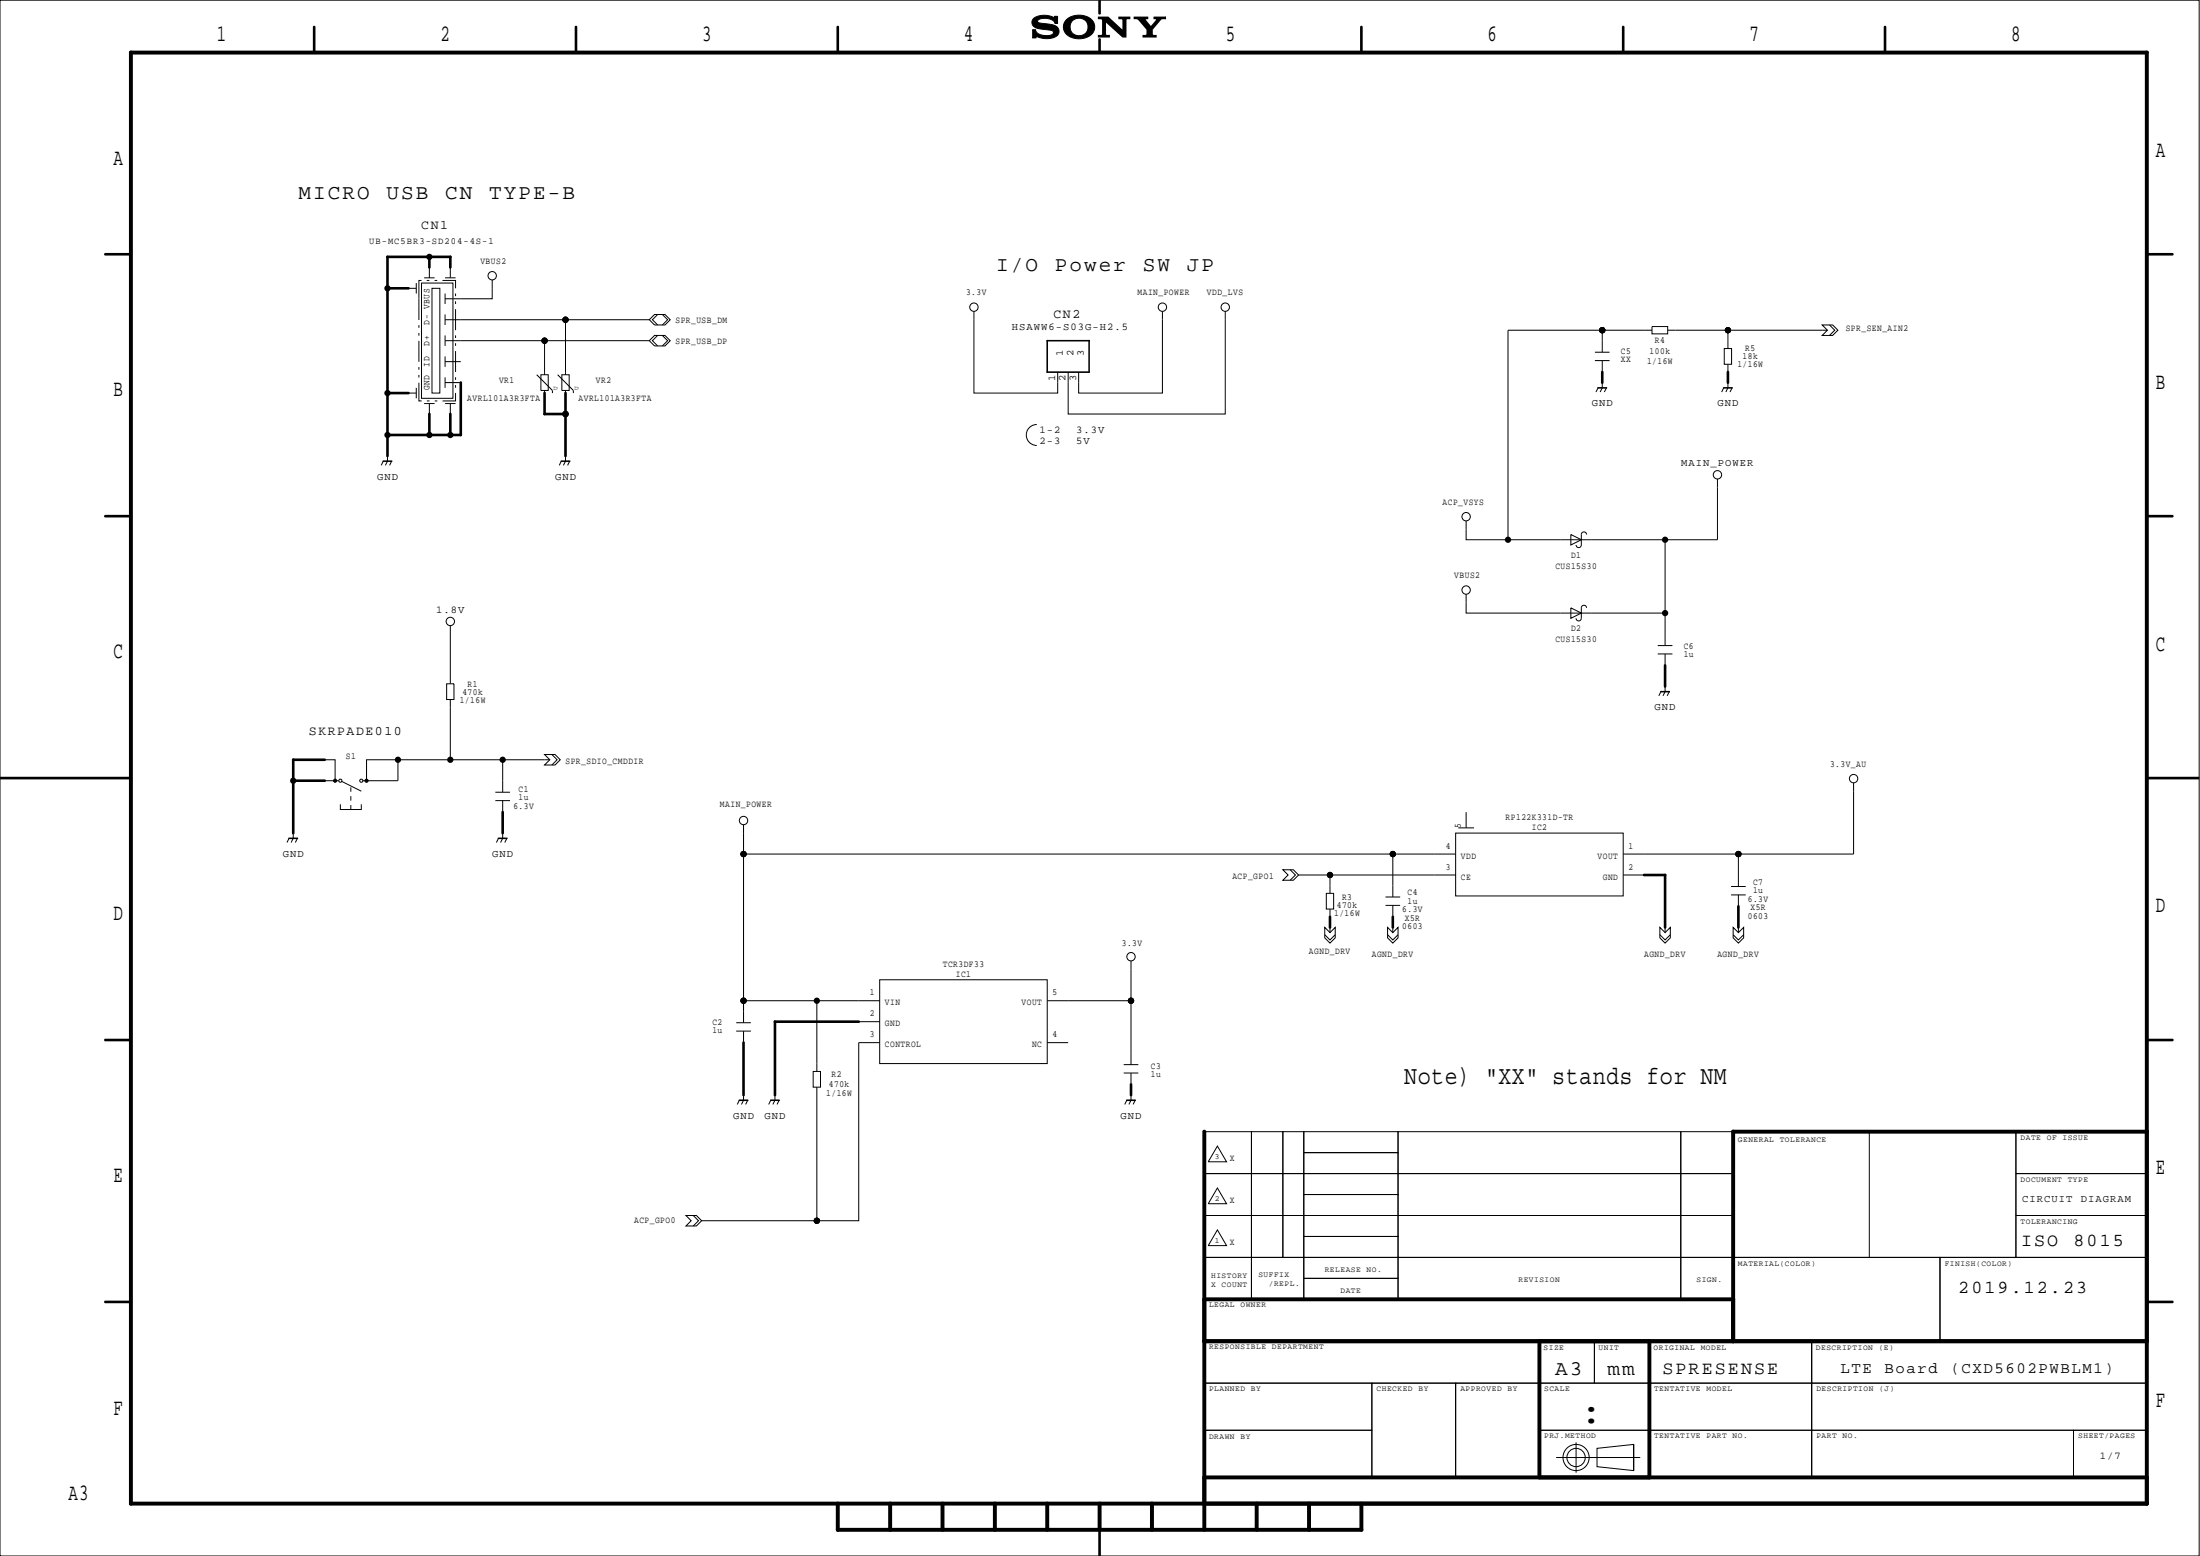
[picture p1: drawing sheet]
<svg xmlns="http://www.w3.org/2000/svg" width="420mm" height="297mm" viewBox="0 0 420 297" stroke-linecap="round" stroke-linejoin="round" font-family="sans-serif">
<g fill="none" stroke="#000" stroke-width=".19">
<path d="M0 0h420v297h-420zM197.4 3.5a4.3 4.3 0 0 1 4-.2v-.2h.6v1.4l-.5-.1a2.39 2.39 0 0 0-3-.7 .36 .36 0 0 0-.3 .4 .36 .36 0 0 0 .4 .3l.7 .1a4.2 4.2 0 0 1 2.7 .7 1.26 1.26 0 0 1 .1 1.4 1.26 1.26 0 0 1-1.2 .7 5.3 5.3 0 0 1-3.1-.3v.2h-.6v-1.5h.6a1.55 1.55 0 0 0 1.8 1.1 1.42 1.42 0 0 0 1.6-.5v-.2a3 3 0 0 0-2.1-.5l-1-.2a1.12 1.12 0 0 1-.9-.7 1.12 1.12 0 0 1 .2-1.2zM197.8 7v.2M201.4 3.1v.2M203.7 3.7l.8-.5 1-.3h1.1l1 .3 .7 .4 .6 .7 .2 .8-.2 .8-.6 .8-1.1 .6-1.4 .1-1.3-.3-.9-.6-.5-.9 .1-1zM222.6 3.2v.5M78 55h1.5M79.5 54v2M80 57.1v4M80.5 53.5h-.5v3.5M80.5 54h6v22h-6zM81 53h2"/>
<path d="M81.5 53.5h.5M82 51v2M82.5 55h1.5v20h-1.5zM83 53.5h.5M84.5 53.5h2.5v1.5M85 53h2M85 56v2M86 51v2M87 56v.5M87 57.5v.5M87 59v4M94 53.4v3.6h-9"/>
<path d="M186 59.4v15.6h16v-4M222 59.4v15.6h-16v-4M234 59.4v19.6h-30v-8M78 75h1.5M79.5 74v2M80 73.1v3.4h.5M80 62.1v.5M80 63.6v.5M80 65.1v4M80 70.1v.5M80 71.6v.5M81 77h2"/>
<path d="M81.5 76.5h.5M82 77v2M83 76.5h.5M85 73h3M85 69h3M85 65h39M85 61h39M85 77h2M85 60v2M85 64v2M85 68v2M85 72v2"/>
<path d="M86 77v2M87 75v1.5h-2.5M87 64v.5M87 65.5v.5M87 67v4M87 72v.5M87 73.5v.5M102.5 71.5l3 3v.5M103.3 71.5h1.4v3h-1.4zM104 65v6.5M104 74.5v.5M106.5 71.5l3 3v.5"/>
<path d="M107.3 71.5h1.4v3h-1.4zM108 61v10.5M108 74.5v.5M124 65l1-1h2l1 1-1 1h-2zM124 61l1-1h2l1 1-1 1h-2zM125.6 64l-1 1 1 1M125.6 60l-1 1 1 1M126.5 64l1 1-1 1M126.5 60l1 1-1 1M304.6 68.8h2.8M304.6 67.2h2.8M305.2 74l-.4 .8"/>
<path d="M306 73v1l-.4 .8M306 63v4.2M306 68.8v2.2M306.8 74l-.4 .8M315.5 63h-27.5v40M315.5 62.3h3v1.4h-3zM318.5 63h30.5M329.2 74l-.4 .8M329.3 66.5h1.4v3h-1.4zM330 73v1l-.4 .8M330 63v3.5M330 69.5v1.5"/>
<path d="M330.8 74l-.4 .8M348 62h2l1 1-1 1h-2l1-1zM349.4 62l1 1-1 1M73.2 88l-.4 .8M74 87v1l-.4 .8M74.8 88l-.4 .8M107.2 88l-.4 .8M108 87v1l-.4 .8M108.8 88l-.4 .8M198 81a2 2 0 0 0-2 2 2 2 0 0 0 2 2M328 91.4v11.6h-48v-3.6M86 119.4v11.1"/>
<path d="M280 113.4v3.6h38v6.2M300 116l2 1-2 1zM300 102l2 1-2 1zM303 116a.5 .5 0 0 0-.5-.5 .5 .5 0 0 0-.5 .5v2a.5 .5 0 0 1-.5 .5 .5 .5 0 0 1-.5-.5M303 102a.5 .5 0 0 0-.5-.5 .5 .5 0 0 0-.5 .5v2a.5 .5 0 0 1-.5 .5 .5 .5 0 0 1-.5-.5M318 103v14M85.3 130.5h1.4v3h-1.4zM86 133.5v11.5h19M316.6 123.2h2.8M316.6 124.8h2.8M317.2 132l-.4 .8M318 131v1l-.4 .8"/>
<path d="M318 124.8v2.2M318.8 132l-.4 .8M56 159v1l-.4 .8M62 145h2v4M62 149h2.7M65 153.5v1h4v-1M65.3 149.2l3.7 1.8M67 150.3v.8M67 152v.8M67 153.7v.8M76 145v4h-6.7M86 145h-16v4"/>
<path d="M94.6 151.2h2.8M94.6 152.8h2.8M96 159v1l-.4 .8M96 145v6.2M96 152.8v2.2M104 144h2l1 1-1 1h-2l1-1zM105.4 144l1 1-1 1M142 157.4v37.8M278 159h32v12h-32zM278.5 158h3M280 155v3M354 149.4v13.6h-44"/>
<path d="M55.2 160l-.4 .8M56.8 160l-.4 .8M95.2 160l-.4 .8M96.8 160l-.4 .8M142 163h136M245 166h2l1 1-1 1h-2l1-1zM246.4 166l1 1-1 1M248 167h30M253 178.4l1 1 1-1M253 177l1 1 1-1v2l-1 1-1-1zM253.3 170.5h1.4v3h-1.4zM254 167v3.5"/>
<path d="M254 173.5v1.5M254 177v1M264.6 172.8h2.8M264.6 171.2h2.8M265 177l1 1 1-1v2l-1 1-1-1zM265 178.4l1 1 1-1M266 163v8.2M266 172.8v2.2M266 177v1M310 167h4M317 177l1 1 1-1v2l-1 1-1-1zM317 178.4l1 1 1-1"/>
<path d="M318 177v1M330.6 169.2h2.8M330.6 170.8h2.8M331 177l1 1 1-1v2l-1 1-1-1zM331 178.4l1 1 1-1M332 163v6.2M332 170.8v2.2M332 177v1M140.6 196.8h2.8M140.6 195.2h2.8M142 196.8v2.2M142 191h26"/>
<path d="M156 191v13.5M164 195h4M168 199h-4v34h-8M168 187h32v16h-32zM200 199h4M200 191h16M216 183.4v19.8M141.2 210l-.4 .8M142 209v1l-.4 .8M142.8 210l-.4 .8M147.2 210l-.4 .8M148 209v1l-.4 .8"/>
<path d="M148.8 210l-.4 .8M155.3 204.5h1.4v3h-1.4zM156 207.5v25.5M214.6 204.8h2.8M214.6 203.2h2.8M215.2 210l-.4 .8M216 209v1l-.4 .8M216 204.8v2.2M216.8 210l-.4 .8M230 216h9v8h-9zM232.5 218.8l1.8 3h-3.5zM239 216h6v8h-6z"/>
<path d="M245 216h4v8h-4zM249 216h18v4h-18zM267 216h54v8h-54zM321 216h10v8h-10zM331 216h54v24h-54zM357 216v24M385 216h25v8h-25zM131 232h2l1 1-1 1h-2l1-1zM132.4 232l1 1-1 1M134 233h22M230 224h9v8h-9zM230 232h9v8h-9z"/>
<path d="M232.5 234.8l1.8 3h-3.5zM232.5 226.8l1.8 3h-3.5zM239 224h6v8h-6zM239 232h6v8h-6zM245 224h4v8h-4zM245 232h4v8h-4zM249 220h18v4h-18zM249 228h18v4h-18zM249 224h18v4h-18zM249 236h18v4h-18zM249 232h18v4h-18zM267 224h54v8h-54z"/>
<path d="M267 232h54v8h-54zM321 224h10v8h-10zM321 232h10v8h-10zM385 224h25v8h-25zM385 232h25v8h-25zM230 240h9v8h-9zM230 256h64v8h-64zM239 240h10v8h-10zM249 240h18v4h-18zM249 244h18v4h-18zM267 240h54v8h-54zM294 256h10.5v8h-10.5z"/>
<path d="M304.5 256h10.5v8h-10.5zM315 256h31v8h-31zM321 240h10v8h-10zM331 240h39.5v16h-39.5zM346 256h64v8h-64zM370.5 240h39.5v16h-39.5zM230 264h32v9h-32zM230 273h32v9h-32zM262 264h16v18h-16zM278 264h16v18h-16zM294 264h21v9h-21zM294 273h21v9h-21z"/>
<path d="M297.2 278.2h16.1M301 275.3v5.8M312 275.7v5l-7-.7v-3.5l7-.8v5M315 264h31v9h-31zM315 273h31v9h-31zM346 273h50v9h-50zM346 264h64v9h-64zM396 273h14v9h-14z"/>
<circle cx="206.1" cy="5.1" r="1.71"/>
<circle cx="94" cy="52.6" r=".8"/>
<circle cx="186" cy="58.6" r=".8"/>
<circle cx="222" cy="58.6" r=".8"/>
<circle cx="234" cy="58.6" r=".8"/>
<circle cx="280" cy="98.6" r=".8"/>
<circle cx="328" cy="90.6" r=".8"/>
<circle cx="86" cy="118.6" r=".8"/>
<circle cx="280" cy="112.6" r=".8"/>
<circle cx="64" cy="149" r=".3"/>
<circle cx="65" cy="149" r=".3"/>
<circle cx="69" cy="149" r=".3"/>
<circle cx="70" cy="149" r=".3"/>
<circle cx="142" cy="156.6" r=".8"/>
<circle cx="354" cy="148.6" r=".8"/>
<circle cx="216" cy="182.6" r=".8"/>
<circle cx="301" cy="278.2" r="1.75"/>
<circle cx="301" cy="278.2" r="2.5"/>
</g>
<g fill="#000">
<path d="M24.7 9.9a.37 .37 0 0 1 .4-.2 .37 .37 0 0 1 .3 .3v277a.37 .37 0 0 1-.4 .4 .37 .37 0 0 1-.4-.4zM24.8 9.7h385.2a.37 .37 0 0 1 .4 .3 .37 .37 0 0 1-.4 .4h-385a.37 .37 0 0 1-.4-.3 .37 .37 0 0 1 .2-.4zM59.8 5l.2-.1 .3 .3v4.8l-.3 .3-.2-.3zM109.8 5l.2-.1 .3 .3v4.8l-.3 .3-.2-.3zM159.8 5l.2-.1 .3 .3v4.8l-.3 .3-.2-.3zM159.9 5l.3 .2v4.8l-.2 .2-.1-.2zM197.4 3.5a4.3 4.3 0 0 1 4-.2v-.2h.6v1.4l-.5-.1a2.39 2.39 0 0 0-3-.7 .36 .36 0 0 0-.3 .4 .36 .36 0 0 0 .4 .3l.7 .1a4.2 4.2 0 0 1 2.7 .7 1.26 1.26 0 0 1 .1 1.4 1.26 1.26 0 0 1-1.2 .7 5.3 5.3 0 0 1-3.1-.3v.2h-.6v-1.5h.6a1.55 1.55 0 0 0 1.8 1.1 1.34 1.34 0 0 0 1.6-.5l-.1-.3-.3-.2-1.9-.2a1.56 1.56 0 0 1-1.8-1.3zM203.7 3.7a3.6 3.6 0 0 1 5.2 .6l.2 .8h-1.3a1.71 1.71 0 0 0-1.7-1.6 1.71 1.71 0 0 0-1.7 1.6h-1.3l.2-.7zM203.1 5.1h1.3a1.71 1.71 0 0 0 1.7 1.7 1.71 1.71 0 0 0 1.7-1.7h1.3a2.74 2.74 0 0 1-3.4 2.3 2.51 2.51 0 0 1-2.6-2.3zM209.7 3.2h2l2.7 2.5-.1-1.9-.7-.1v-.5h2.3v.5l-.8 .1v3.4h-.7l-3.2-2.9v2.2l.2 .2h.6v.5h-2.3v-.5h.6l.2-.3v-2.6l-.2-.1h-.6zM209.8 0h.5v2.5l-.3 .3-.2-.3zM209.8 7.4l.2-.1 .3 .2v2.5l-.3 .3-.2-.3z"/>
<path d="M216.5 3.2h2.8v.5l-.5 .1 1 1.2 1-1.2-.1-.1h-.4v-.5h2.3v.5l-.8 .1-1.6 1.9v.9l.7 .1v.5h-2.7v-.5l.7-.1 .1-.9-1.7-1.9-.8-.1zM259.8 5l.2-.1 .3 .3v4.8l-.3 .3-.2-.3zM309.9 4.9h.2l.2 .3v4.8l-.3 .3-.2-.3v-4.8zM359.9 4.9h.2l.1 .3v4.8l-.2 .3-.2-.3v-4.8zM409.7 9.9a.37 .37 0 0 1 .4-.2 .37 .37 0 0 1 .3 .3v277a.37 .37 0 0 1-.4 .4 .37 .37 0 0 1-.4-.4zM20 48.3h5l.3 .2-.3 .3h-4.9l-.2-.3zM73.8 48.9l.2-.1 .3 .2v6l-.3 .3-.2-.3zM73.9 54.8h.2l.2 .2v20l-.3 .3-.2-.3v-20zM73.8 54.9l.2-.1h4l.3 .2-.3 .3h-4l-.2-.1zM73.8 48.9l.2-.1h8l.3 .2-.3 .3h-8l-.2-.1zM81.8 48.9l.2-.1 .3 .2v2l-.3 .3-.2-.3zM81.8 48.9l.2-.1h4l.3 .2-.3 .3h-4l-.2-.1z"/>
<path d="M85.8 48.9l.2-.1 .3 .2v2l-.3 .3-.2-.3zM409.9 48.3h5l.2 .2-.2 .3h-4.9l-.2-.3zM73.9 74.8h.2l.2 .2v8l-.3 .3-.2-.3v-8zM73.8 74.9l.2-.1h4l.3 .2-.3 .3h-4l-.2-.1zM81.9 78.8h.2l.2 .2v4l-.3 .3-.2-.3v-4zM85.8 78.9l.3-.1 .2 .2v4l-.3 .3-.2-.3zM87.8 72.9l.3-.1 .2 .2v10l-.3 .3-.2-.3zM103.9 74.8h.2l.2 .2v4l-.3 .3-.2-.3v-4zM103.8 78.9l.2-.1h4l.3 .2-.3 .3h-4l-.2-.1zM107.8 78.9l.3-.1 .2 .2v8l-.3 .3-.2-.3zM107.9 74.8h.2l.2 .2v4l-.3 .3-.2-.3v-4zM199.9 64.9l.3 .1v6l-.2 .2-.1-.2z"/>
<path d="M199.9 64.9h8.1l.2 .1-.2 .2h-8l-.1-.2zM199.9 71l8.1-.1 .2 .1-.2 .2h-8zM207.9 64.9l.3 .1v6l-.2 .2-.1-.2zM305.1 73.9h1.7l.2 .1-.2 .2h-1.6l-.1-.2zM305.8 70.9l.2-.1 .3 .2v2l-.3 .3-.2-.3zM329.1 74l1.7-.1 .2 .1-.2 .2h-1.6zM329.9 70.8h.2l.2 .2v2l-.3 .3-.2-.3v-2zM19.9 98.4l.2-.1h4.9l.3 .2-.3 .3h-4.9l-.2-.1zM73.1 87.9h1.7l.2 .1-.2 .2h-1.6l-.1-.2zM73.8 82.9l.2-.1 .3 .2v4l-.3 .3-.2-.3zM73.8 82.9l.2-.1h8l.3 .2-.3 .3h-8l-.2-.1zM81.8 82.9l.2-.1h4l.3 .2-.3 .3h-4l-.2-.1z"/>
<path d="M85.8 82.9l.2-.1h2l.3 .2-.3 .3h-2l-.2-.1zM107.1 87.9h1.7l.2 .1-.2 .2h-1.6l-.1-.2zM409.9 98.3h5l.2 .2-.2 .3h-4.9l-.2-.3zM317.1 132l1.7-.1 .2 .1-.2 .2h-1.6zM317.8 126.9l.3-.1 .2 .2v4l-.3 .3-.2-.3zM0 148.3h25l.3 .2-.3 .3h-25zM55.9 144.8h.2l.2 .2v4l-.3 .3-.2-.3v-4zM55.9 148.8h.2l.2 .2v10l-.3 .3-.2-.3v-10zM55.8 148.9l.2-.1h6l.3 .2-.3 .3h-6l-.2-.1zM55.8 144.9l.2-.1h6l.3 .2-.3 .3h-6l-.2-.1zM95.9 154.8h.2l.2 .2v4l-.3 .3-.2-.3v-4zM409.9 148.3h10.1v.5h-10l-.2-.3z"/>
<path d="M55.1 160l1.7-.1 .2 .1-.2 .2h-1.6zM95.1 160l1.7-.1 .2 .1-.2 .2h-1.6zM253.9 174.8h.2l.2 .2v2l-.3 .3-.2-.3v-2zM265.8 174.9l.3-.1 .2 .2v2l-.3 .3-.2-.3zM313.9 166.8h4.1l.3 .2-.3 .3h-4l-.2-.1zM317.8 166.9l.2-.1 .3 .2v10l-.3 .3-.2-.3zM331.8 172.9l.2-.1 .3 .2v4l-.3 .3-.2-.3zM20 198.3h5l.3 .2-.3 .3h-4.9l-.2-.3zM141.9 198.8h.2l.2 .2v10l-.3 .3-.2-.3v-10zM147.8 194.9l.3-.1 .2 .2v14l-.3 .3-.2-.3zM147.9 194.8h16.1l.3 .2-.3 .3h-16l-.2-.1zM409.9 198.3h5l.2 .2-.2 .3h-4.9l-.2-.3z"/>
<path d="M141.1 209.9h1.7l.2 .1-.2 .2h-1.6l-.1-.2zM147.1 209.9h1.7l.2 .1-.2 .2h-1.6l-.1-.2zM215.1 209.9h1.7l.2 .1-.2 .2h-1.6l-.1-.2zM215.8 206.9l.2-.1 .3 .2v2l-.3 .3-.2-.3zM229.7 215.9a.37 .37 0 0 1 .4-.2 .37 .37 0 0 1 .3 .3v71a.37 .37 0 0 1-.4 .4 .37 .37 0 0 1-.4-.4zM330.7 215.9a.37 .37 0 0 1 .4-.2 .37 .37 0 0 1 .3 .3v40a.37 .37 0 0 1-.4 .4 .37 .37 0 0 1-.4-.4zM330.7 215.9l.3-.2h79a.37 .37 0 0 1 .4 .3 .37 .37 0 0 1-.4 .4h-79a.37 .37 0 0 1-.3-.5zM409.7 215.9a.37 .37 0 0 1 .4-.2 .37 .37 0 0 1 .3 .3v40a.37 .37 0 0 1-.4 .4 .37 .37 0 0 1-.4-.4zM20 248.3h5l.3 .2-.3 .3h-4.9l-.2-.3zM229.7 247.9a.37 .37 0 0 1 .4-.2 .37 .37 0 0 1 .3 .3v8a.37 .37 0 0 1-.4 .4 .37 .37 0 0 1-.4-.4zM229.8 255.7h180.2a.37 .37 0 0 1 .4 .3 .37 .37 0 0 1-.4 .4h-180a.37 .37 0 0 1-.4-.3 .37 .37 0 0 1 .2-.4zM229.8 247.7h101.2a.37 .37 0 0 1 .4 .3 .37 .37 0 0 1-.4 .4h-101a.37 .37 0 0 1-.4-.3 .37 .37 0 0 1 .2-.4z"/>
<path d="M229.8 255.7h101.2a.37 .37 0 0 1 .4 .3 .37 .37 0 0 1-.4 .4h-101a.37 .37 0 0 1-.4-.3 .37 .37 0 0 1 .2-.4zM293.7 255.9a.37 .37 0 0 1 .4-.2 .37 .37 0 0 1 .3 .3v26a.37 .37 0 0 1-.4 .4 .37 .37 0 0 1-.4-.4zM293.8 255.7h21.2a.37 .37 0 0 1 .4 .3 .37 .37 0 0 1-.4 .4h-21a.37 .37 0 0 1-.4-.3 .37 .37 0 0 1 .2-.4zM314.8 255.7a.37 .37 0 0 1 .6 .3v26a.37 .37 0 0 1-.4 .4 .37 .37 0 0 1-.4-.4v-26zM330.7 247.9a.37 .37 0 0 1 .4-.2 .37 .37 0 0 1 .3 .3v8a.37 .37 0 0 1-.4 .4 .37 .37 0 0 1-.4-.4zM330.8 255.7h79.2a.37 .37 0 0 1 .4 .3 .37 .37 0 0 1-.4 .4h-79a.37 .37 0 0 1-.4-.3 .37 .37 0 0 1 .2-.4zM409.9 248.3h5l.2 .2-.2 .3h-4.9l-.2-.3zM24.8 286.7h385.2a.37 .37 0 0 1 .4 .3 .37 .37 0 0 1-.4 .4h-385a.37 .37 0 0 1-.4-.3 .37 .37 0 0 1 .2-.4zM159.8 286.7a.37 .37 0 0 1 .6 .3v5a.37 .37 0 0 1-.4 .4 .37 .37 0 0 1-.4-.4v-5zM159.8 291.7h100.2a.37 .37 0 0 1 .4 .3 .37 .37 0 0 1-.4 .4h-100a.37 .37 0 0 1-.4-.3 .37 .37 0 0 1 .2-.4zM169.7 286.9a.37 .37 0 0 1 .4-.2 .37 .37 0 0 1 .3 .3v5a.37 .37 0 0 1-.4 .4 .37 .37 0 0 1-.4-.4zM179.7 286.9a.37 .37 0 0 1 .4-.2 .37 .37 0 0 1 .3 .3v5a.37 .37 0 0 1-.4 .4 .37 .37 0 0 1-.4-.4z"/>
<path d="M189.7 286.9a.37 .37 0 0 1 .4-.2 .37 .37 0 0 1 .3 .3v5a.37 .37 0 0 1-.4 .4 .37 .37 0 0 1-.4-.4zM199.7 286.9a.37 .37 0 0 1 .4-.2 .37 .37 0 0 1 .3 .3v5a.37 .37 0 0 1-.4 .4 .37 .37 0 0 1-.4-.4zM209.7 286.9a.37 .37 0 0 1 .4-.2 .37 .37 0 0 1 .3 .3v5a.37 .37 0 0 1-.4 .4 .37 .37 0 0 1-.4-.4zM209.8 291.9l.2-.1 .3 .2v5h-.5zM219.7 286.9a.37 .37 0 0 1 .4-.2 .37 .37 0 0 1 .3 .3v5a.37 .37 0 0 1-.4 .4 .37 .37 0 0 1-.4-.4zM229.7 281.9a.37 .37 0 0 1 .4-.2 .37 .37 0 0 1 .3 .3v5a.37 .37 0 0 1-.4 .4 .37 .37 0 0 1-.4-.4zM229.7 286.9a.37 .37 0 0 1 .4-.2 .37 .37 0 0 1 .3 .3v5a.37 .37 0 0 1-.4 .4 .37 .37 0 0 1-.4-.4zM229.8 281.7h180.2a.37 .37 0 0 1 .4 .3 .37 .37 0 0 1-.4 .4h-180a.37 .37 0 0 1-.4-.3 .37 .37 0 0 1 .2-.4zM229.8 286.7h180.2a.37 .37 0 0 1 .4 .3 .37 .37 0 0 1-.4 .4h-180a.37 .37 0 0 1-.4-.3 .37 .37 0 0 1 .2-.4zM239.7 286.9a.37 .37 0 0 1 .4-.2 .37 .37 0 0 1 .3 .3v5a.37 .37 0 0 1-.4 .4 .37 .37 0 0 1-.4-.4zM249.8 286.7a.37 .37 0 0 1 .6 .3v5a.37 .37 0 0 1-.4 .4 .37 .37 0 0 1-.4-.4v-5zM259.7 286.9a.37 .37 0 0 1 .4-.2 .37 .37 0 0 1 .3 .3v5a.37 .37 0 0 1-.4 .4 .37 .37 0 0 1-.4-.4z"/>
<path d="M293.8 281.7h21.2a.37 .37 0 0 1 .4 .3 .37 .37 0 0 1-.4 .4h-21a.37 .37 0 0 1-.4-.3 .37 .37 0 0 1 .2-.4zM409.7 281.9a.37 .37 0 0 1 .4-.2 .37 .37 0 0 1 .3 .3v5a.37 .37 0 0 1-.4 .4 .37 .37 0 0 1-.4-.4z"/>
<circle cx="74" cy="55" r=".6"/>
<circle cx="82" cy="49" r=".6"/>
<circle cx="74" cy="75" r=".6"/>
<circle cx="104" cy="65" r=".6"/>
<circle cx="108" cy="61" r=".6"/>
<circle cx="108" cy="79" r=".6"/>
<circle cx="306" cy="63" r=".6"/>
<circle cx="330" cy="63" r=".6"/>
<circle cx="74" cy="83" r=".6"/>
<circle cx="82" cy="83" r=".6"/>
<circle cx="86" cy="83" r=".6"/>
<circle cx="288" cy="103" r=".6"/>
<circle cx="318" cy="103" r=".6"/>
<circle cx="318" cy="117" r=".6"/>
<circle cx="56" cy="149" r=".6"/>
<circle cx="64" cy="149" r=".3"/>
<circle cx="70" cy="149" r=".3"/>
<circle cx="76" cy="145" r=".6"/>
<circle cx="86" cy="145" r=".6"/>
<circle cx="96" cy="145" r=".6"/>
<circle cx="142" cy="163" r=".6"/>
<circle cx="254" cy="167" r=".6"/>
<circle cx="266" cy="163" r=".6"/>
<circle cx="332" cy="163" r=".6"/>
<circle cx="142" cy="191" r=".6"/>
<circle cx="156" cy="191" r=".6"/>
<circle cx="216" cy="191" r=".6"/>
<circle cx="156" cy="233" r=".6"/>
</g>
<text font-size="8" x="301.5" y="272.5">:</text>
<text font-size="4.9" x="268.2" y="206.9">Note) &quot;XX&quot; stands for NM</text>
<g font-size="4.5">
<text x="41.4" y="7.8">1</text>
<text x="84.1" y="7.8">2</text>
<text x="134.1" y="7.8">3</text>
<text x="184.1" y="7.8">4</text>
<text x="234.1" y="7.8">5</text>
<text x="284.1" y="7.8">6</text>
<text x="334.1" y="7.8">7</text>
<text x="384.1" y="7.8">8</text>
<text x="411.7" y="30">A</text>
<text x="21.7" y="31.5">A</text>
<text x="21.7" y="75.7">B</text>
<text x="411.7" y="74.2">B</text>
<text x="21.7" y="125.7">C</text>
<text x="411.7" y="124.2">C</text>
<text x="21.7" y="175.7">D</text>
<text x="411.7" y="174.2">D</text>
<text x="21.7" y="225.7">E</text>
<text x="411.7" y="224.2">E</text>
<text x="411.7" y="268.6">F</text>
<text x="21.7" y="270.1">F</text>
<text x="13.1" y="286.3">A3</text>
</g>
<g font-size="4">
<text x="57" y="38">MICRO</text>
<text x="73.8" y="38">USB</text>
<text x="85" y="38">CN</text>
<text x="93.4" y="38">TYPE-B</text>
<text x="190.2" y="51.8">I/O</text>
<text x="201.5" y="51.8">Power</text>
<text x="218.3" y="51.8">SW</text>
<text x="226.7" y="51.8">JP</text>
<text x="297" y="262.5">A3</text>
<text x="307" y="262.5">mm</text>
</g>
<g font-size="3.5">
<text x="386" y="237.8">ISO</text>
<text x="396" y="237.8">8015</text>
<text x="374" y="246.8">2019.12.23</text>
<text x="317.5" y="262.3">SPRESENSE</text>
</g>
<g font-size="3">
<text x="351.5" y="262">LTE</text>
<text x="359.9" y="262">Board</text>
<text x="372.5" y="262">(CXD5602PWBLM1)</text>
</g>
<g font-size="2.5">
<text x="80.5" y="43.8">CN1</text>
<text x="201.2" y="60.8">CN2</text>
<text x="59" y="140.3">SKRPADE010</text>
</g>
<g font-size="2">
<text x="193.2" y="63.1">HSAWW6-S03G-H2.5</text>
<text x="203" y="68" transform="rotate(-90 203 68)">1</text>
<text x="205" y="68" transform="rotate(-90 205 68)">2</text>
<text x="207" y="68" transform="rotate(-90 207 68)">3</text>
<text x="201.5" y="72.7" transform="rotate(-90 201.5 72.7)">1</text>
<text x="203.5" y="72.7" transform="rotate(-90 203.5 72.7)">2</text>
<text x="205.5" y="72.7" transform="rotate(-90 205.5 72.7)">3</text>
<text x="304" y="77.5">GND</text>
<text x="328" y="77.5">GND</text>
<text x="198.5" y="82.6">1-2</text>
<text x="205.5" y="82.6">3.3V</text>
<text x="198.5" y="84.8">2-3</text>
<text x="205.5" y="84.8">5V</text>
<text x="321.1" y="89">MAIN_POWER</text>
<text x="72" y="91.5">GND</text>
<text x="106" y="91.5">GND</text>
<text x="83.3" y="117">1.8V</text>
<text x="316" y="135.5">GND</text>
<text x="54" y="163.5">GND</text>
<text x="94" y="163.5">GND</text>
<text x="140" y="213.5">GND</text>
<text x="146" y="213.5">GND</text>
<text x="214" y="213.5">GND</text>
<text x="386.2" y="229.5">CIRCUIT</text>
<text x="397.4" y="229.5">DIAGRAM</text>
<text x="401" y="278.5">1/7</text>
</g>
<g font-size="1.8">
<text x="70.5" y="46.5">UB-MC5BR3-SD204-4S-1</text>
<text x="91.8" y="50.3">VBUS2</text>
<text x="184.5" y="56.3">3.3V</text>
<text x="217.3" y="56.3">MAIN_POWER</text>
<text x="230.5" y="56.3">VDD_LVS</text>
<text x="82" y="66" transform="rotate(-90 82 66)">D+</text>
<text x="82" y="62" transform="rotate(-90 82 62)">D- VBUS</text>
<text x="129" y="65.7">SPR_USB_DP</text>
<text x="129" y="61.7">SPR_USB_DM</text>
<text x="316.1" y="65.5">R4</text>
<text x="352.5" y="63.3">SPR_SEN_AIN2</text>
<text x="82" y="70" transform="rotate(-90 82 70)">ID</text>
<text x="309.5" y="67.6">C5</text>
<text x="309.5" y="69.2">XX</text>
<text x="314.5" y="69.5">1/16W</text>
<text x="315" y="67.5">100k</text>
<text x="331.8" y="70.1">1/16W</text>
<text x="332.8" y="68.5">18k</text>
<text x="333.3" y="66.9">R5</text>
<text x="82" y="74.5" transform="rotate(-90 82 74.5)">GND</text>
<text x="89.3" y="76.5">AVRL101A3R3FTA</text>
<text x="95.3" y="73.2">VR1</text>
<text x="110.5" y="76.5">AVRL101A3R3FTA</text>
<text x="113.8" y="73.2">VR2</text>
<text x="275.5" y="96.3">ACP_VSYS</text>
<text x="300" y="106.5">D1</text>
<text x="277.7" y="110.3">VBUS2</text>
<text x="297" y="108.5">CUS15S30</text>
<text x="297" y="122.5">CUS15S30</text>
<text x="300" y="120.5">D2</text>
<text x="321.5" y="123.8">C6</text>
<text x="321.5" y="125.4">1u</text>
<text x="89.3" y="131.1">R1</text>
<text x="87.8" y="134.3">1/16W</text>
<text x="88.3" y="132.7">470k</text>
<text x="66.1" y="144.8">S1</text>
<text x="108" y="145.8">SPR_SDIO_CMDDIR</text>
<text x="349.5" y="146.3">3.3V_AU</text>
<text x="98.1" y="154.4">6.3V</text>
<text x="99.1" y="151.2">C1</text>
<text x="99.1" y="152.8">1u</text>
<text x="137.5" y="154.1">MAIN_POWER</text>
<text x="279" y="158" transform="rotate(-90 279 158)">5</text>
<text x="287.5" y="156.5">RP122K331D-TR</text>
<text x="292.5" y="158.5">IC2</text>
<text x="235.4" y="167.8">ACP_GPO1</text>
<text x="276.1" y="166">3</text>
<text x="276.1" y="162">4</text>
<text x="279" y="167.9">CE</text>
<text x="279" y="163.9">VDD</text>
<text x="305.1" y="163.9">VOUT</text>
<text x="306.1" y="167.9">GND</text>
<text x="311" y="162">1</text>
<text x="311" y="166">2</text>
<text x="255.3" y="173.3">470k</text>
<text x="256.3" y="171.7">R3</text>
<text x="268.8" y="170.9">C4</text>
<text x="268.8" y="172.5">1u</text>
<text x="333.8" y="172.1">6.3V</text>
<text x="334.3" y="173.7">X5R</text>
<text x="334.8" y="168.9">C7</text>
<text x="334.8" y="170.5">1u</text>
<text x="254.8" y="174.9">1/16W</text>
<text x="267.8" y="177.3">0603</text>
<text x="267.8" y="174.1">6.3V</text>
<text x="268.3" y="175.7">X5R</text>
<text x="333.8" y="175.3">0603</text>
<text x="180.1" y="184.5">TCR3DF33</text>
<text x="214.2" y="180.6">3.3V</text>
<text x="250" y="182.1">AGND_DRV</text>
<text x="262" y="182.6">AGND_DRV</text>
<text x="314" y="182.6">AGND_DRV</text>
<text x="328" y="182.6">AGND_DRV</text>
<text x="166.1" y="190">1</text>
<text x="169" y="191.9">VIN</text>
<text x="182.5" y="186.5">IC1</text>
<text x="195.1" y="191.9">VOUT</text>
<text x="201" y="190">5</text>
<text x="136.1" y="195.7">C2</text>
<text x="136.1" y="197.3">1u</text>
<text x="166.1" y="194">2</text>
<text x="169" y="195.9">GND</text>
<text x="166.1" y="198">3</text>
<text x="169" y="199.9">CONTROL</text>
<text x="197.1" y="199.9">NC</text>
<text x="201" y="198">4</text>
<text x="157.8" y="209.1">1/16W</text>
<text x="158.3" y="207.5">470k</text>
<text x="158.8" y="205.6">R2</text>
<text x="219.8" y="204.1">C3</text>
<text x="219.8" y="205.7">1u</text>
<text x="234.9" y="221.6">X</text>
<text x="121.1" y="233.5">ACP_GPO0</text>
<text x="234.9" y="229.6">X</text>
<text x="234.9" y="237.6">X</text>
</g>
<g font-size="1.5">
<text x="232" y="221.2">3</text>
<text x="331.9" y="218">GENERAL</text>
<text x="339.9" y="218">TOLERANCE</text>
<text x="385.9" y="217.6">DATE</text>
<text x="390.9" y="217.6">OF</text>
<text x="393.9" y="217.6">ISSUE</text>
<text x="385.9" y="225.6">DOCUMENT</text>
<text x="394.9" y="225.6">TYPE</text>
<text x="232" y="229.2">2</text>
<text x="385.9" y="233.6">TOLERANCING</text>
<text x="232" y="237.2">1</text>
<text x="231.3" y="244">HISTORY</text>
<text x="231.3" y="245.7">X</text>
<text x="233.3" y="245.7">COUNT</text>
<text x="240.3" y="243.9">SUFFIX</text>
<text x="242.3" y="245.6">/REPL.</text>
<text x="253" y="242.8">RELEASE</text>
<text x="261" y="242.8">NO.</text>
<text x="290" y="244.8">REVISION</text>
<text x="324" y="244.8">SIGN.</text>
<text x="331.9" y="241.6">MATERIAL(COLOR)</text>
<text x="371.4" y="241.6">FINISH(COLOR)</text>
<text x="230.9" y="249.6">LEGAL</text>
<text x="236.9" y="249.6">OWNER</text>
<text x="256" y="246.8">DATE</text>
<text x="230.9" y="257.6">RESPONSIBLE</text>
<text x="242.9" y="257.6">DEPARTMENT</text>
<text x="294.8" y="257.8">SIZE</text>
<text x="305.3" y="257.8">UNIT</text>
<text x="315.8" y="257.8">ORIGINAL</text>
<text x="324.8" y="257.8">MODEL</text>
<text x="346.8" y="257.8">DESCRIPTION</text>
<text x="358.8" y="257.8">(E)</text>
<text x="230.9" y="265.6">PLANNED</text>
<text x="238.9" y="265.6">BY</text>
<text x="262.9" y="265.6">CHECKED</text>
<text x="270.9" y="265.6">BY</text>
<text x="278.9" y="265.6">APPROVED</text>
<text x="287.9" y="265.6">BY</text>
<text x="294.9" y="265.6">SCALE</text>
<text x="315.9" y="265.6">TENTATIVE</text>
<text x="325.9" y="265.6">MODEL</text>
<text x="346.9" y="265.6">DESCRIPTION</text>
<text x="358.9" y="265.6">(J)</text>
<text x="230.9" y="274.7">DRAWN</text>
<text x="236.9" y="274.7">BY</text>
<text x="294.9" y="274.6">PRJ.METHOD</text>
<text x="315.9" y="274.6">TENTATIVE</text>
<text x="325.9" y="274.6">PART</text>
<text x="330.9" y="274.6">NO.</text>
<text x="346.9" y="274.6">PART</text>
<text x="351.9" y="274.6">NO.</text>
<text x="396.9" y="274.6">SHEET/PAGES</text>
</g>
<g font-size="1.2">
<text x="106.5" y="74.5" transform="rotate(-90 106.5 74.5)">U</text>
<text x="110.5" y="74.5" transform="rotate(-90 110.5 74.5)">U</text>
</g>
</svg>
